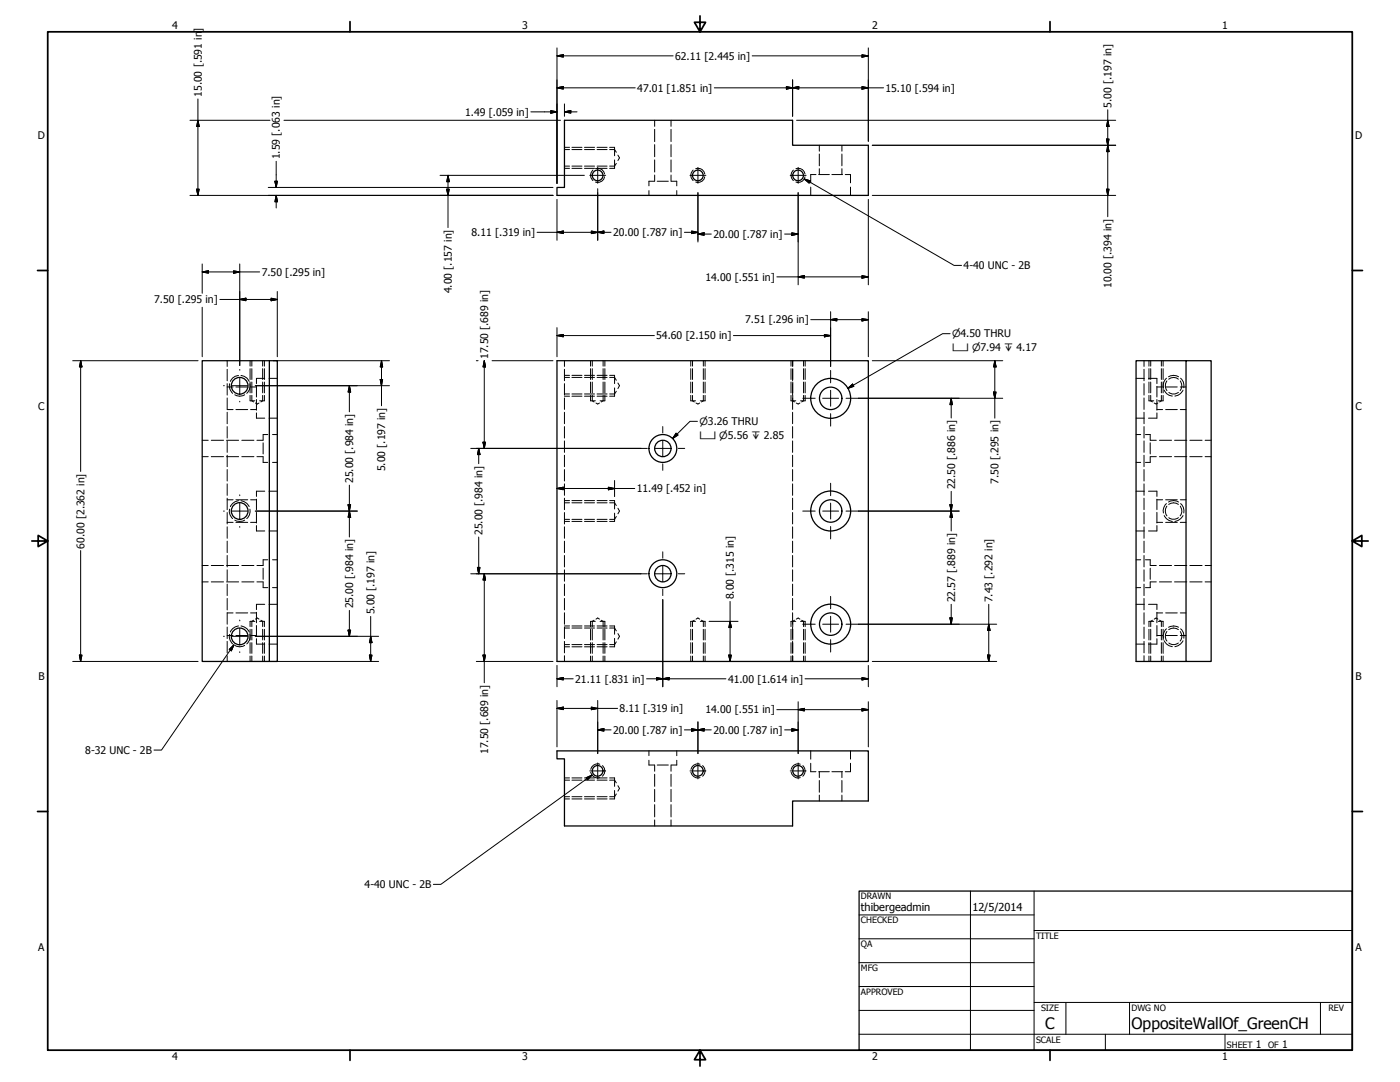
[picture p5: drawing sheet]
<svg xmlns="http://www.w3.org/2000/svg" width="559mm" height="432mm" viewBox="0 0 559 432" stroke-linecap="round" stroke-linejoin="round" font-family="sans-serif">
<!-- layer: Hidden (ANSI) -->
<g fill="none" stroke="#000" stroke-width=".4">
<path d="M225.3 59.7h2M228.3 59.7h4M233.3 59.7h4M238.3 59.7h4M243.3 59.7h2l.7 1.1M245.3 58.8v3.4M261.3 48v2.4M261.3 51.6v4.9M261.3 57.7v4.8M267.8 48v2.4M267.8 51.6v4.9M267.8 57.7v4.8"/>
<path d="M327 58v2.3M336 58v2.3M225.3 66.3h2M228.3 66.3h4M233.3 66.3h4M238.3 66.3h4M245.3 63.8v3.4M246 65.2l-.7 1.1h-2M246.6 61.9l.7 1.1-.7 1.1M259 76.1v1.9M261.2 72.3h-2.2v1.9M261.3 63.8v4.8"/>
<path d="M261.3 69.8v2.5M262.3 72.3h4.5M267.8 63.8v4.8M267.8 69.8v2.5M267.9 72.3h2.2v1.9M270.1 76.1v1.9M323.6 74.7v3.3M325.7 69.7h-2.1v3.3M326.8 69.7h4.2M327 61.5v4.7M327 67.3v2.4M332 69.7h4.3"/>
<path d="M336 61.5v4.7M336 67.3v2.4M337.4 69.7h2.1v3.3M339.5 74.7v3.3M90.7 154.4h2.3M90.7 144v2.2M90.7 147.4v4.6M90.7 153.1v4.6M90.7 158.8v4.6M94.2 154.4h4.7M99.8 160h1.9M100 154.4h2.4"/>
<path d="M100.5 144v2.1M100.5 147.1v4.3M100.5 152.5v4.3M100.5 157.8v2.2l.7 .4M102.4 154.2v4.2M102.4 159.4v4.3M103.6 160h1.9M104.8 144v2.1M104.8 147.1v4.3M104.8 152.5v4.3M104.8 157.8v2.2l-.7 .4M105.7 151h-3.3v2.1"/>
<path d="M107.4 151h3.3M225.3 144v2.2M225.3 147.4v4.6M225.3 153.1v4.6M225.3 158.8v4.6M225.3 157.2h2M225.3 150.6h2M228.3 157.2h4M228.3 150.6h4M233.3 157.2h4M233.3 150.6h4M235.7 160h1.9"/>
<path d="M236.4 144v2.1M236.4 147.1v4.3M236.4 152.5v4.3M236.4 157.8v2.2l.7 .4M238.3 157.2h4M238.3 150.6h4M239.5 160h1.9M240.7 144v2.1M240.7 147.1v4.3M240.7 152.5v4.3M240.7 157.8v2.2l-.7 .4M243.3 150.6h2l.7 1.2"/>
<path d="M245.3 149.8v3.3M245.3 154.8v3.3M246 156.1l-.7 1.1h-2M246.6 152.8l.7 1.1-.7 1.2M275.7 160h1.9M276.4 144v2.1M276.4 147.1v4.3M276.4 152.5v4.3M276.4 157.8v2.2l.7 .4M279.5 160h1.9M280.7 144v2.1M280.7 147.1v4.3"/>
<path d="M280.7 152.5v4.3M280.7 157.8v2.2l-.7 .4M315.7 160h1.9M316.4 144v2.2M316.4 147.4v4.6M316.4 153.1v4.6M316.4 158.8v4.6M316.4 144v2.1M316.4 147.1v4.3M316.4 152.5v4.3M316.4 157.8v2.2l.7 .4M319.5 160h1.9"/>
<path d="M320.7 144v2.1M320.7 147.1v4.3M320.7 152.5v4.3M320.7 157.8v2.2l-.7 .4M453.5 151h3.3M456.6 144v2.2M456.6 147.4v4.6M456.6 153.1v4.6M456.6 158.8v4.6M458.4 151h3.4v2.1M458.6 160h1.9M459.3 144v2.1"/>
<path d="M459.3 147.1v4.3M459.3 152.5v4.3M459.3 157.8v2.2l.7 .4M461.8 154.4h2.3M461.8 154.2v4.2M461.8 159.4v4.3M462.3 160h1.9M463.5 144v2.1M463.5 147.1v4.3M463.5 152.5v4.3M463.5 157.8v2.2l-.6 .4M465.3 154.4h4.6"/>
<path d="M465.8 152a3.1 3.1 0 0 0 0 3.9M466.5 151.3a3 3 0 0 1 3.8 0M466.5 156.6a2.97 2.97 0 0 0 3.8 0M471.1 152a3.3 3.3 0 0 1-.1 3.9M471.1 154.4h2.3M80.7 175.7h2.4M84.3 175.7h4.9M90.4 175.7h4.8M90.7 163.4h2.3M90.7 164.5v4.6M90.7 170.2v4.6M90.7 176v4.5"/>
<path d="M94.2 163.4h4.7M96.5 175.7h4.8M100 163.4h2.4M102 160.8l.7 .4 .7-.4M102.4 164.8v2.1h3.3M102.6 175.7h2.4M105 176.7v4.5M106.9 173.4h-1.9v2.2M107.4 166.9h3.3M108.8 173.4h1.9M225.3 164.5v4.6M225.3 170.2v4.6"/>
<path d="M225.3 176v4.5M237.9 160.8l.7 .4 .7-.4M277.8 160.8l.8 .4 .7-.4M316.4 164.5v4.6M316.4 170.2v4.6M316.4 176v4.5M317.8 160.8l.8 .4 .7-.4M453.5 173.4h1.8M453.5 166.9h3.3M456.6 164.5v4.6M456.6 170.2v4.6M456.6 176v4.5"/>
<path d="M457.2 173.4h1.9v2.2M459.1 175.7h2.4M459.1 176.7v4.5M460.7 160.8l.8 .4 .7-.4M461.8 164.8v2.1h-3.4M461.8 163.4h2.3M462.8 175.7h4.8M465.3 163.4h4.6M468.8 175.7h4.9M471.1 163.4h2.3M474.9 175.7h4.9M481 175.7h2.4"/>
<path d="M80.7 182.2h2.4M84.3 182.2h4.9M90.4 182.2h4.8M90.7 199.5h2.3M90.7 181.7v4.5M90.7 187.4v4.6M90.7 193.1v4.6M90.7 198.8v4.6M94.2 199.5h4.7M96.5 182.2h4.8M100 199.5h2.4M102.4 199.2v4.2"/>
<path d="M102.6 182.2h2.4M105 182.3v2.2h1.9M105.7 196h-3.3v2.1M107.4 196h3.3M108.8 184.5h1.9M225.3 181.7v4.5M225.3 187.4v4.6M225.3 193.1v4.6M225.3 198.8v4.6M245.3 199.8v3.3M316.4 181.7v4.5M316.4 187.4v4.6"/>
<path d="M316.4 193.1v4.6M316.4 198.8v4.6M453.5 184.5h1.8M453.5 196h3.3M456.6 181.7v4.5M456.6 187.4v4.6M456.6 193.1v4.6M456.6 198.8v4.6M458.4 196h3.4v2.1M459.1 182.3v2.2h-1.9M459.1 182.2h2.4M461.8 199.5h2.3"/>
<path d="M461.8 199.2v4.2M462.8 182.2h4.8M465.3 199.5h4.6M468.8 182.2h4.9M471.1 199.5h2.3M474.9 182.2h4.9M481 182.2h2.4M90.7 208.5h2.3M90.7 204.5v4.6M90.7 210.2v4.6M90.7 216v4.5M94.2 208.5h4.7"/>
<path d="M100 208.5h2.4M102.4 204.5v4.2M102.4 209.7v2.2h3.3M107.4 211.9h3.3M225.3 204.5v4.6M225.3 210.2v4.6M225.3 216v4.5M225.3 207.3h2M225.3 200.7h2M228.3 207.3h4M228.3 200.7h4M233.3 207.3h4"/>
<path d="M233.3 200.7h4M238.3 207.3h4M238.3 200.7h4M243.3 200.7h2l.7 1M245.3 204.8v3.3M246 206.1l-.7 1.2h-2M246.6 202.8l.7 1.2-.7 1M316.4 204.5v4.6M316.4 210.2v4.6M316.4 216v4.5M453.5 211.9h3.3M456.6 204.5v4.6"/>
<path d="M456.6 210.2v4.6M456.6 216v4.5M461.8 209.7v2.2h-3.4M461.8 208.5h2.3M461.8 204.5v4.2M465.3 208.5h4.6M465.8 202a3.1 3.1 0 0 0 0 3.9M466.5 201.3a3.3 3.3 0 0 1 3.8 0M466.5 206.6a2.97 2.97 0 0 0 3.8 0M471.1 202a3.3 3.3 0 0 1-.1 3.9M471.1 208.5h2.3M80.7 232.2h2.4"/>
<path d="M80.7 225.7h2.4M84.3 232.2h4.9M84.3 225.7h4.9M90.4 232.2h4.8M90.4 225.7h4.8M90.7 221.7v4.6M90.7 227.4v4.6M90.7 233.1v4.6M90.7 238.8v4.6M96.5 232.2h4.8M96.5 225.7h4.8M102.6 232.2h2.4"/>
<path d="M102.6 225.7h2.4M105 226.8v4.4M105 232.3v2.2h1.9M106.9 223.4h-1.9v2.2M108.8 223.4h1.9M108.8 234.5h1.9M225.3 221.7v4.6M225.3 227.4v4.6M225.3 233.1v4.6M225.3 238.8v4.6M316.4 221.7v4.6M316.4 227.4v4.6"/>
<path d="M316.4 233.1v4.6M316.4 238.8v4.6M453.5 223.4h1.8M453.5 234.5h1.8M456.6 221.7v4.6M456.6 227.4v4.6M456.6 233.1v4.6M456.6 238.8v4.6M457.2 223.4h1.9v2.2M459.1 232.3v2.2h-1.9M459.1 232.2h2.4M459.1 225.7h2.4"/>
<path d="M459.1 226.8v4.4M462.8 232.2h4.8M462.8 225.7h4.8M468.8 232.2h4.9M468.8 225.7h4.9M474.9 232.2h4.9M474.9 225.7h4.9M481 232.2h2.4M481 225.7h2.4M90.7 253.6h2.3M90.7 250.3v4.5M90.7 256v4.5"/>
<path d="M93 244.6h-2.3v4.5M94.2 244.6h4.7M94.2 253.6h4.7M99.8 248h1.9M100 244.6h2.4M100 253.6h2.4M100.5 251.1v4.3M100.5 256.5v4.2M101.2 247.5l-.7 .5v2.1M102 247.1l.7-.5 .7 .5M102.4 244.3v4.2M102.4 249.6v4.3"/>
<path d="M102.4 254.9v2.1h3.3M103.6 248h1.9M104.1 247.5l.7 .5v2.1M104.8 251.1v4.3M104.8 256.5v4.2M105.7 241.2h-3.3v2.1M107.4 241.2h3.3M107.4 257h3.3M225.3 244.5v4.6M225.3 250.3v4.5M225.3 256v4.5M225.3 257.2h2"/>
<path d="M225.3 250.6h2M228.3 257.2h4M228.3 250.6h4M233.3 257.2h4M233.3 250.6h4M235.7 248h1.9M236.4 251.1v4.3M236.4 256.5v4.2M237.1 247.5l-.7 .5v2.1M237.9 247.1l.7-.5 .7 .5M238.3 257.2h4M238.3 250.6h4"/>
<path d="M239.5 248h1.9M240 247.5l.7 .5v2.1M240.7 251.1v4.3M240.7 256.5v4.2M243.3 250.6h2l.7 1.2M245.3 249.8v3.3M245.3 254.8v3.3M246 256.2l-.7 1h-2M246.6 252.9l.7 1-.7 1.2M275.7 248h1.9M276.4 251.1v4.3M276.4 256.5v4.2"/>
<path d="M277.1 247.5l-.7 .5v2.1M277.8 247.1l.8-.5 .7 .5M279.5 248h1.9M280 247.5l.7 .5v2.1M280.7 251.1v4.3M280.7 256.5v4.2M315.7 248h1.9M316.4 244.5v4.6M316.4 250.3v4.5M316.4 256v4.5M316.4 251.1v4.3M316.4 256.5v4.2"/>
<path d="M317.1 247.5l-.7 .5v2.1M317.8 247.1l.8-.5 .7 .5M319.5 248h1.9M320 247.5l.7 .5v2.1M320.7 251.1v4.3M320.7 256.5v4.2M453.5 241.2h3.3M453.5 257h3.3M456.6 244.5v4.6M456.6 250.3v4.5M456.6 256v4.5M458.4 241.2h3.4v2.1"/>
<path d="M458.6 248h1.9M459.3 251.1v4.3M459.3 256.5v4.2M460 247.5l-.7 .5v2.1M460.7 247.1l.8-.5 .7 .5M461.8 254.9v2.1h-3.4M461.8 244.6h2.3M461.8 253.6h2.3M461.8 244.3v4.2M461.8 249.6v4.3M462.3 248h1.9M462.9 247.5l.6 .5v2.1"/>
<path d="M463.5 251.1v4.3M463.5 256.5v4.2M465.3 244.6h4.6M465.3 253.6h4.6M465.8 252a2.98 2.98 0 0 0 0 3.8M466.5 251.3a3.3 3.3 0 0 1 3.8 0M466.5 256.6a2.97 2.97 0 0 0 3.8 0M471.1 252a3.2 3.2 0 0 1-.1 3.8M471.1 244.6h2.3M471.1 253.6h2.3M90.7 261.7v2.3M100.5 261.8v2.2"/>
<path d="M104.8 261.8v2.2M225.3 261.7v2.3M236.4 261.8v2.2M240.7 261.8v2.2M276.4 261.8v2.2M280.7 261.8v2.2M316.4 261.7v2.3M316.4 261.8v2.2M320.7 261.8v2.2M456.6 261.7v2.3M459.3 261.8v2.2M463.5 261.8v2.2"/>
<path d="M259 299.7v1.9M270.1 299.7v1.9M323.6 299.7v3.3M339.5 299.7v3.3M225.3 317.9h2M225.3 311.3h2M228.3 317.9h4M228.3 311.3h4M233.3 317.9h4M233.3 311.3h4M238.3 317.9h4M238.3 311.3h4"/>
<path d="M243.3 311.3h2l.7 1.1M245.3 310.5v3.3M245.3 315.5v3.3M246 316.9l-.7 1h-2M246.6 313.6l.7 1-.7 1.1M259 303.4v1.9h2.2M261.3 305.3v2.5M261.3 309v4.8M261.3 315v4.9M262.3 305.3h4.5M267.8 305.3v2.5M267.8 309v4.8"/>
<path d="M267.8 315v4.9M270.1 303.4v1.9h-2.2M323.6 304.6v3.4h2.1M326.8 308h4.2M327 308v2.3M327 311.5v4.7M327 317.3v2.4M332 308h4.3M336 308v2.3M336 311.5v4.7M336 317.3v2.4M339.5 304.6v3.4h-2.1"/>
<path d="M261.3 321.1v4.9M261.3 327.2v2.4M267.8 321.1v4.9M267.8 327.2v2.4"/>
</g>
<!-- layer: Visible (ANSI) -->
<g fill="none" stroke="#000" stroke-width=".51">
<path d="M225.3 48h91.1v10h30.2v20h-124.3v-3.2h3zM107.5 144h3.2v120h-3.2zM107.5 144h-26.8v120h26.8M222.3 144h124.3v120h-124.3zM473.4 144h10v120h-10zM473.4 144h-19.9v120h19.9M222.3 299.7h124.3v20h-30.2v9.9h-91.1v-26.8h-3z"/>
<circle cx="238.5" cy="70" r="2.13"/>
<circle cx="278.5" cy="70" r="2.13"/>
<circle cx="318.5" cy="70" r="2.13"/>
<circle cx="95.7" cy="154" r="3.3"/>
<circle cx="331.6" cy="159" r="4.5"/>
<circle cx="331.6" cy="159" r="8"/>
<circle cx="264.6" cy="179" r="3.3"/>
<circle cx="264.6" cy="179" r="5.6"/>
<circle cx="95.7" cy="203.9" r="3.3"/>
<circle cx="331.6" cy="203.9" r="4.5"/>
<circle cx="331.6" cy="203.9" r="8"/>
<circle cx="264.6" cy="228.9" r="3.3"/>
<circle cx="264.6" cy="228.9" r="5.6"/>
<circle cx="95.7" cy="254" r="3.3"/>
<circle cx="331.6" cy="249.1" r="4.5"/>
<circle cx="331.6" cy="249.1" r="8"/>
<circle cx="238.5" cy="307.6" r="2.13"/>
<circle cx="278.5" cy="307.6" r="2.13"/>
<circle cx="318.5" cy="307.6" r="2.13"/>
</g>
<!-- layer: Hidden Narrow (ANSI) -->
<g fill="none" stroke="#000" stroke-width=".4">
<path d="M225.3 58.8h2M228.3 58.8h4M233.3 58.8h4M238.3 58.8h4M243.3 58.8h2M225.3 67.2h2M228.3 67.2h4M233.3 67.2h4M236.7 67.9a2.78 2.78 0 0 0 0 4.2M237.7 67.3a2.74 2.74 0 0 1 3.6 2.1M238.3 67.2h4M241.3 70.5a2.69 2.69 0 0 1-3.6 2.1"/>
<path d="M243.3 67.2h2M276.7 67.9a2.78 2.78 0 0 0 0 4.2M277.7 67.3a2.74 2.74 0 0 1 3.6 2.1M281.3 70.5a2.69 2.69 0 0 1-3.6 2.1M316.7 67.9a2.78 2.78 0 0 0 0 4.2M317.7 67.3a2.74 2.74 0 0 1 3.6 2.1M321.3 70.5a2.69 2.69 0 0 1-3.6 2.1M91.6 153.2a4.1 4.1 0 0 0 1.2 3.8M93.7 157.5a3.7 3.7 0 0 0 4 0M95.2 149.9a3.6 3.6 0 0 0-3.3 2.3M96.2 149.9a3.8 3.8 0 0 1 3.2 2.3M99.8 153.2a4 4 0 0 1-1.3 3.8"/>
<path d="M99.8 144v2.1M99.8 147.1v4.3M99.8 152.5v4.3M99.8 157.8v2.2M105.5 144v2.1M105.5 147.1v4.3M105.5 152.5v4.3M105.5 157.8v2.2M225.3 158.1h2M225.3 149.8h2M228.3 158.1h4M228.3 149.8h4"/>
<path d="M233.3 158.1h4M233.3 149.8h4M235.7 144v2.1M235.7 147.1v4.3M235.7 152.5v4.3M235.7 157.8v2.2M238.3 158.1h4M238.3 149.8h4M241.4 144v2.1M241.4 147.1v4.3M241.4 152.5v4.3M241.4 157.8v2.2"/>
<path d="M243.3 158.1h2M243.3 149.8h2M275.7 144v2.1M275.7 147.1v4.3M275.7 152.5v4.3M275.7 157.8v2.2M281.4 144v2.1M281.4 147.1v4.3M281.4 152.5v4.3M281.4 157.8v2.2M315.7 144v2.1M315.7 147.1v4.3"/>
<path d="M315.7 152.5v4.3M315.7 157.8v2.2M321.4 144v2.1M321.4 147.1v4.3M321.4 152.5v4.3M321.4 157.8v2.2M458.6 144v2.1M458.6 147.1v4.3M458.6 152.5v4.3M458.6 157.8v2.2M464.2 144v2.1M464.2 147.1v4.3"/>
<path d="M464.2 152.5v4.3M464.2 157.8v2.2M464.7 155.7a3.7 3.7 0 0 0 3.2 2.4M465.6 150.9a4 4 0 0 0-1.2 3.8M466.4 150.4a3.8 3.8 0 0 1 4 0M471.2 150.9a3.8 3.8 0 0 1 1.3 3.8M472.2 155.7a3.9 3.9 0 0 1-3.3 2.4M95.2 199.8a4 4 0 0 0-3.3 2.4M96.2 199.8a4.2 4.2 0 0 1 3.2 2.4M225.3 199.8h2M228.3 199.8h4M233.3 199.8h4"/>
<path d="M238.3 199.8h4M243.3 199.8h2M91.6 203.2a3.9 3.9 0 0 0 1.2 3.7M93.7 207.6a4.1 4.1 0 0 0 4 0M99.8 203.2a3.8 3.8 0 0 1-1.3 3.7M225.3 208.1h2M228.3 208.1h4M233.3 208.1h4M238.3 208.1h4M243.3 208.1h2M464.7 205.7a4 4 0 0 0 3.2 2.4M465.6 201a3.9 3.9 0 0 0-1.2 3.7"/>
<path d="M466.4 200.3a3.8 3.8 0 0 1 4 0M471.2 201a3.8 3.8 0 0 1 1.3 3.7M472.2 205.7a4.3 4.3 0 0 1-3.3 2.4M91.6 253.2a4.1 4.1 0 0 0 1.2 3.8M93.7 257.6a3.7 3.7 0 0 0 4 0M95.2 249.8a3.9 3.9 0 0 0-3.3 2.4M96.2 249.8a4.1 4.1 0 0 1 3.2 2.4M99.8 253.2a4 4 0 0 1-1.3 3.8M99.8 248v2.1M99.8 251.1v4.3M99.8 256.5v4.2M105.5 248v2.1"/>
<path d="M105.5 251.1v4.3M105.5 256.5v4.2M225.3 258.1h2M225.3 249.8h2M228.3 258.1h4M228.3 249.8h4M233.3 258.1h4M233.3 249.8h4M235.7 248v2.1M235.7 251.1v4.3M235.7 256.5v4.2M238.3 258.1h4"/>
<path d="M238.3 249.8h4M241.4 248v2.1M241.4 251.1v4.3M241.4 256.5v4.2M243.3 258.1h2M243.3 249.8h2M275.7 248v2.1M275.7 251.1v4.3M275.7 256.5v4.2M281.4 248v2.1M281.4 251.1v4.3M281.4 256.5v4.2"/>
<path d="M315.7 248v2.1M315.7 251.1v4.3M315.7 256.5v4.2M321.4 248v2.1M321.4 251.1v4.3M321.4 256.5v4.2M458.6 248v2.1M458.6 251.1v4.3M458.6 256.5v4.2M464.2 248v2.1M464.2 251.1v4.3M464.2 256.5v4.2"/>
<path d="M464.7 255.7a4 4 0 0 0 3.2 2.4M465.6 251a3.9 3.9 0 0 0-1.2 3.7M466.4 250.3a4.2 4.2 0 0 1 4 0M471.2 251a3.8 3.8 0 0 1 1.3 3.7M472.2 255.7a4.3 4.3 0 0 1-3.3 2.4M99.8 261.8v2.2M105.5 261.8v2.2M235.7 261.8v2.2M241.4 261.8v2.2M275.7 261.8v2.2M281.4 261.8v2.2M315.7 261.8v2.2"/>
<path d="M321.4 261.8v2.2M458.6 261.8v2.2M464.2 261.8v2.2M225.3 318.8h2M225.3 310.5h2M228.3 318.8h4M228.3 310.5h4M233.3 318.8h4M233.3 310.5h4M235.8 308.2a2.86 2.86 0 0 0 3.6 2.1M238.3 318.8h4M238.3 310.5h4"/>
<path d="M239.4 305a2.79 2.79 0 0 0-3.6 2M240.4 305.6a2.67 2.67 0 0 1 0 4.2M243.3 318.8h2M243.3 310.5h2M275.8 308.2a2.86 2.86 0 0 0 3.6 2.1M279.4 305a2.79 2.79 0 0 0-3.6 2M280.4 305.6a2.67 2.67 0 0 1 0 4.2M315.8 308.2a2.86 2.86 0 0 0 3.6 2.1M319.4 305a2.75 2.75 0 0 0-3.6 2M320.4 305.6a2.78 2.78 0 0 1 0 4.2"/>
</g>
<!-- layer: Border (ANSI) -->
<g fill="none" stroke="#000" stroke-width=".7">
<path d="M19 12.7h520.8v406.4h-520.8zM139.7 8.6v4.1M279.4 6.3v6.4l-2.2-3.8h4.4l-2.2 3.8M419.1 8.6v4.1M15 107.9h4M539.8 107.9h4M12.7 215.9h6.3l-3.8-2.2v4.4l3.8-2.2M539.8 215.9l3.8 2.2v-4.4l-3.8 2.2h6.3M15 323.8h4M539.8 323.8h4M139.7 419.1v4.1M279.4 419.1l2.2 3.8h-4.4l2.2-3.8v6.3"/>
<path d="M419.1 419.1v4.1"/>
</g>
<!-- layer: Title (ANSI) -->
<g fill="none" stroke="#000" stroke-width=".4">
<path d="M387.3 355.6v63.5M412.7 355.6v63.5M342.9 365.1h69.8M342.9 374.6h69.8M412.7 371.3h127.1M342.9 384.2h69.8M342.9 393.7h69.8M342.9 412.7h196.9M342.9 403.2h69.8M412.7 400h127.1M425.4 400v12.7M441.2 412.7v6.4"/>
<path d="M450.8 400v12.7M488.9 412.7v6.4M527 400v12.7"/>
</g>
<path d="M342.9 355.6h196.9v63.5h-196.9z" fill="none" stroke="#000" stroke-width=".51"/>
<!-- layer: Center Mark (ANSI) -->
<g fill="none" stroke="#000" stroke-width=".4">
<path d="M235.4 70h6.3M238.6 66.8v6.4M275.4 70h6.3M278.6 66.8v6.4M315.4 70h6.4M318.6 66.8v6.4M89.2 153.9h.3M92.5 153.9h6.4M95.7 147.4v.4M95.7 150.7v6.4M101.9 153.9h.3M320.4 158.9h5"/>
<path d="M328.4 158.9h6.3M331.5 147.8v5M331.5 155.8v6.3M337.7 158.9h4.9M95.7 160.1v.3M255.8 178.9h2.6M261.4 178.9h6.3M264.5 170.2v2.6M264.5 175.8v6.3M270.7 178.9h2.6M331.5 165.1v5M95.7 197.5v.3"/>
<path d="M264.5 185.1v2.6M331.5 192.8v5M89.2 204h.3M92.5 204h6.4M95.7 200.8v6.3M95.7 210.1v.3M101.9 204h.3M320.4 204h5M328.4 204h6.3M331.5 200.8v6.3M331.5 210.1v5M337.7 204h4.9"/>
<path d="M255.8 229h2.6M261.4 229h6.3M264.5 220.2v2.6M264.5 225.8v6.4M264.5 235.1v2.6M270.7 229h2.6M331.5 238v5M89.2 253.9h.3M92.5 253.9h6.4M95.7 247.5v.3M95.7 250.8v6.3M101.9 253.9h.3"/>
<path d="M320.4 249.1h5M328.4 249.1h6.3M331.5 245.9v6.4M331.5 255.3v4.9M337.7 249.1h4.9M95.7 260.1v.3M235.4 307.7h6.3M238.6 304.5v6.3M275.4 307.7h6.3M278.6 304.5v6.3M315.4 307.7h6.4M318.6 304.5v6.3"/>
</g>
<!-- layer: Dimension (ANSI) -->
<g fill="none" stroke="#000" stroke-width=".4">
<path d="M222.3 19.1v54.1M346.6 19.1v37.3M79 39.5v38.5M222.3 22.3l2.6-.5v1zM222.3 35.1l2.6-.6v1.1zM222.3 22.3h46.4M222.3 35.1h31.3M285.1 35.1h67.6M300.2 22.3h46.4M313.9 34.5l2.5 .6-2.5 .5zM316.4 35.1l2.4-.6v1.1zM316.4 31.9v14.5"/>
<path d="M344 21.8l2.6 .5-2.6 .5zM344 34.5l2.6 .6-2.6 .5zM75.8 48h32M79 48l.5 2.5h-1zM113.3 48h110.4M211.9 44.6h10.4M219.8 44.1l2.5 .5-2.5 .5zM225.3 44.6l2.5-.5v1zM225.3 44.6h5M225.3 41.5v4.9M317.9 48h127.4M348.2 58h97.1"/>
<path d="M441.6 55.5h1.1l-.5 2.5zM442.2 58l.5 2.5h-1zM442.2 48l.5 2.5h-1.1zM442.2 43.8v42.7M75.8 78h144.9M78.5 75.5h1l-.5 2.5zM107.1 74.8h113.6M109.7 72.3h1l-.5 2.5zM110.2 78l.5 2.5h-1zM110.2 64.4v10.4M110.2 78v5M175.6 70h57.6"/>
<path d="M178.3 75.5h1l-.5 2.5zM178.8 70l.5 2.5h-1zM178.8 70v20.8M222.3 79.6v16.3M238.6 75.3v20.6M278.6 76.9v19.7M318.6 76.9v36.8M346.6 79.6v34.1M348.2 78h97.1M441.7 75.5h1l-.5 2.5zM214.4 92.7h29.5M222.3 92.7l2.6-.5v1z"/>
<path d="M236 92.2l2.6 .5-2.6 .5zM238.6 92.7l2.4-.5v1zM273.2 92.7h5.4M276 92.2l2.6 .5-2.6 .5zM278.6 93.4l2.5-.5v1zM278.6 93.4h5.3M313.2 93.4h5.4M316 92.9l2.6 .5-2.6 .5zM80.7 108.5l2.5-.4v.9zM80.7 108.5h22.9M80.7 105.3v11.7M87.8 119.5h22.9"/>
<path d="M93.2 108.1l2.5 .4-2.5 .5zM95.7 119.5l2.5-.5v1zM95.7 105.3v40.6M108.2 119l2.5 .5-2.5 .5zM110.7 116.3v26.1M310.1 110.5h36.5M318.6 110.5l2.5-.5v1zM344 110l2.6 .5-2.6 .5zM80.7 122.6v19.8M222.3 133.9l2.6-.4v.9zM222.3 130.7v11.7M222.3 133.9h38.9"/>
<path d="M292.7 133.9h38.8M323.6 127.6h23M329.1 133.5l2.4 .4-2.4 .5zM331.5 127.6l2.5-.5v1zM331.5 124.4v21.8M344 127.1l2.6 .5-2.6 .5zM346.6 124.4v18M29 144h50.1M32.2 144l.5 2.4h-1zM32.2 144v44.2M102.2 153.9h53.2M109.1 144h46.3"/>
<path d="M139.4 153.9l.6 2.6h-1.1zM139.4 153.9v10.4M151.8 151.4h.9l-.4 2.5zM152.3 144l.4 2.4h-.9zM152.3 144v17.9M190.1 144h.7M193.3 144l.5 2.4h-1zM193.3 144v34.9M196.4 144h24.3M342.6 158.9h57.6M348.2 144h52M379.7 158.9l.4 2.6h-.9z"/>
<path d="M379.7 158.9v7.9M396.6 156.5h1l-.5 2.4zM397.1 144l.5 2.4h-1zM397.1 144v22.9M187.9 178.9h67.9M191.1 178.9l.5 2.5h-1zM191.1 178.9v6.1M192.8 176.5h1l-.5 2.4zM139.4 193.6v20.7M222.3 194.9l2.6-.5v1.1zM222.3 194.9h31.1M242.8 194.4l2.5 .5-2.5 .6z"/>
<path d="M245.3 191.8v6.4M379.7 196.1v15.8M32.2 219.7v44.3M102.2 204h40.4M138.9 201.4h1.1l-.6 2.6zM139.4 204l.6 2.4h-1.1zM191.1 214.3v14.7M342.6 204h40.2M379.2 201.4h.9l-.4 2.6zM379.7 204l.4 2.4h-.9zM187.9 229h67.9M190.6 226.4h1l-.5 2.6z"/>
<path d="M193.3 229l.5 2.5h-1zM193.3 229v43.5M264.5 239.3v34.8M102.2 253.9h48.9M138.9 251.5h1.1l-.6 2.4zM139.4 243.6v10.3M148 253.9l.5 2.6h-1.1zM148 246v18M283 248h11.6M291.4 248l.5 2.4h-1zM291.4 240v24M342.6 249.1h55.2"/>
<path d="M379.2 246.6h.9l-.4 2.5zM379.7 241.2v7.9M394.7 249.1l.5 2.5h-1.1zM394.7 241.2v22.8M29 264h50.1M31.7 261.4h1l-.5 2.6zM101.5 264h49.6M147.4 261.4h1.1l-.5 2.6zM190.1 264h30.6M192.8 261.4h1l-.5 2.6zM222.3 270.9l2.6-.5v.9zM222.3 265.6v8.5"/>
<path d="M222.3 279.5v18.6M222.3 270.9h6.5M238.6 279.5v21.2M258.1 270.9h31.7M262.1 270.4l2.4 .5-2.4 .4zM264.5 270.9l2.6-.5v.9zM290.9 261.4h1l-.5 2.6zM321.3 270.9h25.3M344 270.4l2.6 .5-2.6 .4zM346.6 265.6v8.5M348.2 264h49.6M394.1 261.4h1.1l-.5 2.6z"/>
<path d="M222.3 282.7l2.6-.5v1zM222.3 282.7h24.2M236 282.2l2.6 .5-2.6 .5zM238.6 291.3l2.4-.5v1zM238.6 291.3h5.3M273.2 291.3h10.7M276 290.8l2.6 .5-2.6 .5zM278.6 291.3l2.5-.5v1zM278.6 288.1v12.6M310.1 283.2h36.5M313.2 291.3h5.4M316 290.8l2.6 .5-2.6 .5z"/>
<path d="M318.6 283.2l2.5-.5v1zM318.6 280v20.7M344 282.7l2.6 .5-2.6 .5zM346.6 280v18.1"/>
</g>
<g fill="#000" stroke="#000" stroke-width=".4">
<path d="M222.3 22.3l2.6-.5zM222.3 22.3l2.6-.5v1zM222.3 35.1l2.6-.6zM222.3 35.1l2.6-.6v1.1zM313.9 35.6l2.5-.5zM313.9 34.5l2.5 .6-2.5 .5zM316.4 35.1l2.4-.6zM316.4 35.1l2.4-.6v1.1zM344 22.8l2.6-.5zM344 21.8l2.6 .5-2.6 .5zM344 35.6l2.6-.5zM344 34.5l2.6 .6-2.6 .5z"/>
<path d="M79 48l.5 2.5zM79 48l.5 2.5h-1zM219.8 45.1l2.5-.5zM219.8 44.1l2.5 .5-2.5 .5zM225.3 44.6l2.5-.5zM225.3 44.6l2.5-.5v1zM441.6 55.5l.6 2.5zM441.6 55.5h1.1l-.5 2.5zM442.2 48l.5 2.5zM442.2 48l.5 2.5h-1.1zM78.5 75.5l.5 2.5zM78.5 75.5h1l-.5 2.5z"/>
<path d="M109.7 72.3l.5 2.5zM109.7 72.3h1l-.5 2.5zM178.3 75.5l.5 2.5zM178.3 75.5h1l-.5 2.5zM178.8 70l.5 2.5zM178.8 70l.5 2.5h-1zM441.7 75.5l.5 2.5zM441.7 75.5h1l-.5 2.5zM442.2 58l.5 2.5zM442.2 58l.5 2.5h-1zM110.2 78l.5 2.5zM110.2 78l.5 2.5h-1z"/>
<path d="M222.3 92.7l2.6-.5zM222.3 92.7l2.6-.5v1zM236 93.2l2.6-.5zM236 92.2l2.6 .5-2.6 .5zM238.6 92.7l2.4-.5zM238.6 92.7l2.4-.5v1zM276 93.2l2.6-.5zM276 92.2l2.6 .5-2.6 .5zM278.6 93.4l2.5-.5zM278.6 93.4l2.5-.5v1zM316 93.9l2.6-.5zM316 92.9l2.6 .5-2.6 .5z"/>
<path d="M80.7 108.5l2.5-.4zM80.7 108.5l2.5-.4v.9zM93.2 109l2.5-.5zM93.2 108.1l2.5 .4-2.5 .5zM95.7 119.5l2.5-.5zM95.7 119.5l2.5-.5v1zM318.6 110.5l2.5-.5zM318.6 110.5l2.5-.5v1zM344 111l2.6-.5zM344 110l2.6 .5-2.6 .5zM108.2 120l2.5-.5zM108.2 119l2.5 .5-2.5 .5z"/>
<path d="M222.3 133.9l2.6-.4zM222.3 133.9l2.6-.4v.9zM329.1 134.4l2.4-.5zM329.1 133.5l2.4 .4-2.4 .5zM331.5 127.6l2.5-.5zM331.5 127.6l2.5-.5v1zM344 128.1l2.6-.5zM344 127.1l2.6 .5-2.6 .5zM32.2 144l.5 2.4zM32.2 144l.5 2.4h-1zM139.4 153.9l.6 2.6zM139.4 153.9l.6 2.6h-1.1z"/>
<path d="M151.8 151.4l.5 2.5zM151.8 151.4h.9l-.4 2.5zM152.3 144l.4 2.4zM152.3 144l.4 2.4h-.9zM193.3 144l.5 2.4zM193.3 144l.5 2.4h-1zM396.6 156.5l.5 2.4zM396.6 156.5h1l-.5 2.4zM397.1 144l.5 2.4zM397.1 144l.5 2.4h-1zM192.8 176.5l.5 2.4zM192.8 176.5h1l-.5 2.4z"/>
<path d="M379.7 158.9l.4 2.6zM379.7 158.9l.4 2.6h-.9zM191.1 178.9l.5 2.5zM191.1 178.9l.5 2.5h-1zM222.3 194.9l2.6-.5zM222.3 194.9l2.6-.5v1.1zM242.8 195.5l2.5-.6zM242.8 194.4l2.5 .5-2.5 .6zM138.9 201.4l.5 2.6zM138.9 201.4h1.1l-.6 2.6zM139.4 204l.6 2.4zM139.4 204l.6 2.4h-1.1z"/>
<path d="M379.2 201.4l.5 2.6zM379.2 201.4h.9l-.4 2.6zM379.7 204l.4 2.4zM379.7 204l.4 2.4h-.9zM190.6 226.4l.5 2.6zM190.6 226.4h1l-.5 2.6zM193.3 229l.5 2.5zM193.3 229l.5 2.5h-1zM138.9 251.5l.5 2.4zM138.9 251.5h1.1l-.6 2.4zM148 253.9l.5 2.6zM148 253.9l.5 2.6h-1.1z"/>
<path d="M291.4 248l.5 2.4zM291.4 248l.5 2.4h-1zM379.2 246.6l.5 2.5zM379.2 246.6h.9l-.4 2.5zM394.7 249.1l.5 2.5zM394.7 249.1l.5 2.5h-1.1zM31.7 261.4l.5 2.6zM31.7 261.4h1l-.5 2.6zM147.4 261.4l.6 2.6zM147.4 261.4h1.1l-.5 2.6zM192.8 261.4l.5 2.6zM192.8 261.4h1l-.5 2.6z"/>
<path d="M222.3 270.9l2.6-.5zM222.3 270.9l2.6-.5v.9zM262.1 271.3l2.4-.4zM262.1 270.4l2.4 .5-2.4 .4zM264.5 270.9l2.6-.5zM264.5 270.9l2.6-.5v.9zM290.9 261.4l.5 2.6zM290.9 261.4h1l-.5 2.6zM344 271.3l2.6-.4zM344 270.4l2.6 .5-2.6 .4zM394.1 261.4l.6 2.6zM394.1 261.4h1.1l-.5 2.6z"/>
<path d="M222.3 282.7l2.6-.5zM222.3 282.7l2.6-.5v1zM236 283.2l2.6-.5zM236 282.2l2.6 .5-2.6 .5zM238.6 291.3l2.4-.5zM238.6 291.3l2.4-.5v1zM276 291.8l2.6-.5zM276 290.8l2.6 .5-2.6 .5zM278.6 291.3l2.5-.5zM278.6 291.3l2.5-.5v1zM316 291.8l2.6-.5zM316 290.8l2.6 .5-2.6 .5z"/>
<path d="M318.6 283.2l2.5-.5zM318.6 283.2l2.5-.5v1zM344 283.7l2.6-.5zM344 282.7l2.6 .5-2.6 .5z"/>
</g>
<!-- layer: Symbol (ANSI) -->
<path d="M321 71.4l2.5 .8-.5 .9zM321 71.4l59.8 34.5h3M379.2 133.2h-3l-37.8 21.8M338.4 155l1.9-1.7 .5 .9zM269.9 172.9l.7 .7-2.1 1.4zM278.4 168.1h-3l-6.9 6.9M91.5 259.1l1.8-1.7-1 2.3zM93.3 257.4l-28.8 41.9h-3M233.9 310.4l2.4-1.1-1.8 1.8zM236.3 309.3l-60.3 43.6h-3" fill="none" stroke="#000" stroke-width=".4"/>
<path d="M321 71.4l2.5 .8zM321 71.4l2.5 .8-.5 .9zM338.4 155l1.9-1.7zM338.4 155l1.9-1.7 .5 .9zM269.9 172.9l-1.4 2.1zM269.9 172.9l.7 .7-2.1 1.4zM93.3 257.4l-1 2.3zM91.5 259.1l1.8-1.7-1 2.3zM236.3 309.3l-1.8 1.8zM233.9 310.4l2.4-1.1-1.8 1.8z" fill="#000" stroke="#000" stroke-width=".4"/>
<g font-size="6.3">
<text x="417.2" y="410.6">C</text>
<text x="451.6" y="410.7">OppositeWallOf_GreenCH</text>
</g>
<g font-size="4.4">
<text x="343.7" y="363.5">thibergeadmin</text>
<text x="388.1" y="363.7">12/5/2014</text>
</g>
<g font-size="4.2">
<text x="68.7" y="11.7">4</text>
<text x="208.4" y="11.7">3</text>
<text x="348.1" y="11.7">2</text>
<text x="487.8" y="11.7">1</text>
<text x="80.5" y="12.6" transform="rotate(-90 80.5 12.6)">]</text>
<text x="269.5" y="23.8">62.11 [2.445 in]</text>
<text x="80.5" y="38.7" transform="rotate(-90 80.5 38.7)">15.00 [.591 in</text>
<text x="254.4" y="36.6">47.01 [1.851 in]</text>
<text x="353.4" y="36.6">15.10 [.594 in]</text>
<text x="185.7" y="46.2">1.49 [.059 in]</text>
<text x="443.7" y="43" transform="rotate(-90 443.7 43)">5.00 [.197 in]</text>
<text x="15.1" y="55.5">D</text>
<text x="540.9" y="55.5">D</text>
<text x="111.8" y="63.6" transform="rotate(-90 111.8 63.6)">1.59 [.063 in]</text>
<text x="188.2" y="94.2">8.11 [.319 in]</text>
<text x="244.7" y="94.2">20.00 [.787 in]</text>
<text x="284.7" y="94.9">20.00 [.787 in]</text>
<text x="384.6" y="107.4">4-40 UNC - 2B</text>
<text x="104.5" y="110">7.50 [.295 in]</text>
<text x="281.6" y="112">14.00 [.551 in]</text>
<text x="180.3" y="117" transform="rotate(-90 180.3 117)">4.00 [.157 in]</text>
<text x="443.7" y="115" transform="rotate(-90 443.7 115)">10.00 [.394 in]</text>
<text x="61.5" y="121">7.50 [.295 in]</text>
<text x="297.4" y="129.1">7.51 [.296 in]</text>
<text x="261.9" y="135.4">54.60 [2.150 in]</text>
<text x="194.8" y="143.3" transform="rotate(-90 194.8 143.3)">17.50 [.689 in]</text>
<text x="15.2" y="163.4">C</text>
<text x="541" y="163.4">C</text>
<text x="153.8" y="188.1" transform="rotate(-90 153.8 188.1)">5.00 [.197 in]</text>
<text x="141" y="192.8" transform="rotate(-90 141 192.8)">25.00 [.984 in]</text>
<text x="254.2" y="196.5">11.49 [.452 in]</text>
<text x="381.2" y="195.3" transform="rotate(-90 381.2 195.3)">22.50 [.886 in]</text>
<text x="398.6" y="193.1" transform="rotate(-90 398.6 193.1)">7.50 [.295 in]</text>
<text x="192.6" y="213.6" transform="rotate(-90 192.6 213.6)">25.00 [.984 in]</text>
<text x="33.7" y="218.9" transform="rotate(-90 33.7 218.9)">60.00 [2.362 in]</text>
<text x="292.9" y="239.2" transform="rotate(-90 292.9 239.2)">8.00 [.315 in]</text>
<text x="141" y="242.8" transform="rotate(-90 141 242.8)">25.00 [.984 in]</text>
<text x="149.5" y="245.2" transform="rotate(-90 149.5 245.2)">5.00 [.197 in]</text>
<text x="381.2" y="240.3" transform="rotate(-90 381.2 240.3)">22.57 [.889 in]</text>
<text x="396.2" y="240.3" transform="rotate(-90 396.2 240.3)">7.43 [.292 in]</text>
<text x="15.3" y="271.4">B</text>
<text x="229.6" y="272.4">21.11 [.831 in]</text>
<text x="290.6" y="272.4">41.00 [1.614 in]</text>
<text x="541.1" y="271.4">B</text>
<text x="247.3" y="284.2">8.11 [.319 in]</text>
<text x="281.6" y="284.7">14.00 [.551 in]</text>
<text x="244.7" y="292.8">20.00 [.787 in]</text>
<text x="284.7" y="292.8">20.00 [.787 in]</text>
<text x="34" y="300.9">8-32 UNC - 2B</text>
<text x="194.8" y="300.9" transform="rotate(-90 194.8 300.9)">17.50 [.689 in]</text>
<text x="145.5" y="354.5">4-40 UNC - 2B</text>
<text x="15.2" y="379.3">A</text>
<text x="541" y="379.3">A</text>
<text x="501.3" y="418.3">1</text>
<text x="511.8" y="418.3">1</text>
<text x="68.7" y="423.2">4</text>
<text x="208.4" y="423.2">3</text>
<text x="348.1" y="423.2">2</text>
<text x="487.8" y="423.2">1</text>
</g>
<g font-size="4">
<text x="380" y="134.7">⌀4.50 THRU</text>
<text x="380" y="140">⌴ ⌀7.94 ↧ 4.17</text>
<text x="279.2" y="169.7">⌀3.26 THRU</text>
<text x="279.2" y="175">⌴ ⌀5.56 ↧ 2.85</text>
</g>
<g font-size="3.5">
<text x="343.7" y="358.9">DRAWN</text>
<text x="343.7" y="368.5">CHECKED</text>
<text x="413.5" y="374.6">TITLE</text>
<text x="343.7" y="378">QA</text>
<text x="343.7" y="387.5">MFG</text>
<text x="343.7" y="397.1">APPROVED</text>
<text x="415.5" y="403.4">SIZE</text>
<text x="451.6" y="403.4">DWG NO</text>
<text x="530.3" y="403.4">REV</text>
<text x="413.5" y="416.1">SCALE</text>
<text x="489.7" y="418.3">SHEET</text>
<text x="506.2" y="418.3">OF</text>
</g>
</svg>
